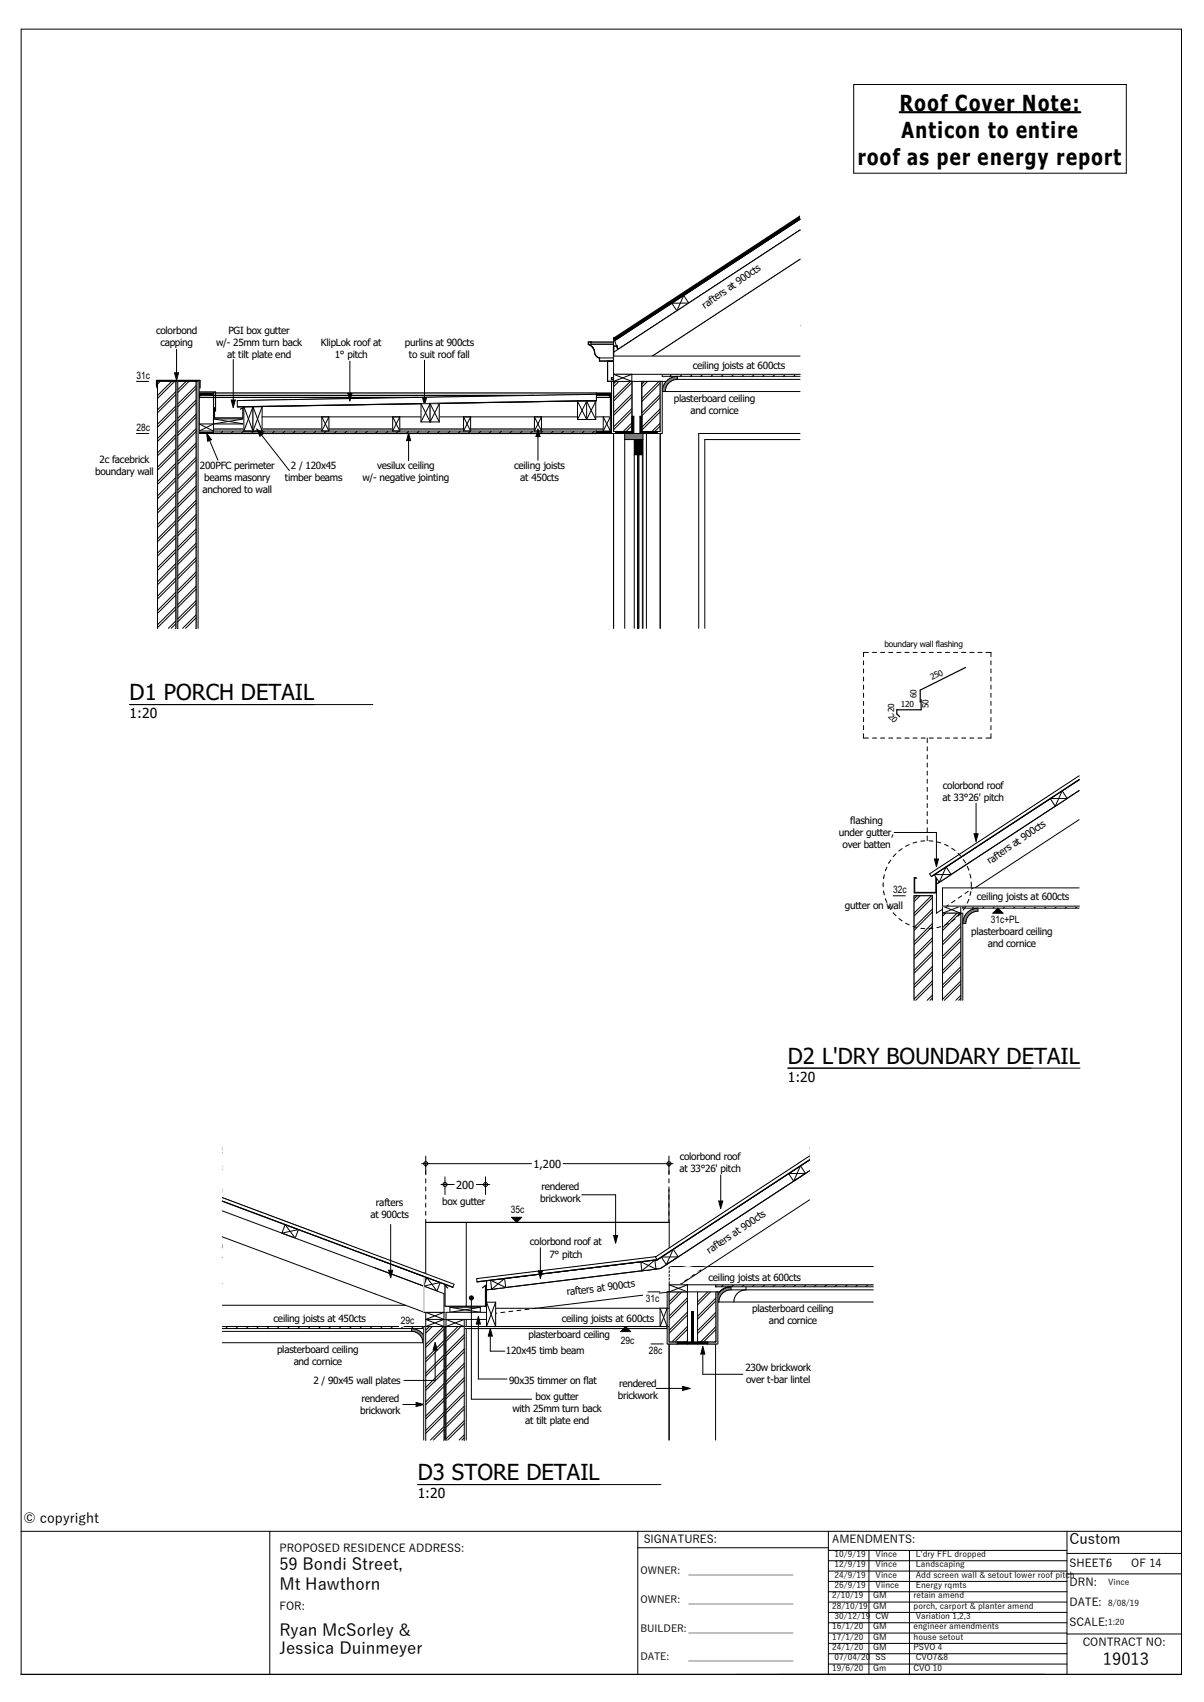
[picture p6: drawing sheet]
<svg xmlns="http://www.w3.org/2000/svg" width="297mm" height="420mm" viewBox="0 0 297 420" stroke-linecap="round" stroke-linejoin="round" font-family="sans-serif">
<g fill="none" stroke="#000" stroke-width=".25">
<path d="M5.2 7.2h286.2v406h-286.2zM5.2 377.9h286.2M66.5 377.9v35.3M157.3 377.9v35.3M204.3 377.9v35.3M263.2 377.9v35.3M157.3 381.9h47M204.3 397.9h58.9M204.3 395.3h58.9M204.3 392.8h58.9M204.3 390.2h58.9M204.3 387.7h58.9"/>
<path d="M204.3 385.1h58.9M204.3 382.6h58.9M214.3 382.6v30.6M224.3 382.6v30.6M263.2 383.3h28.2M263.2 388.4h28.2M204.3 408.1h58.9M204.3 405.5h58.9M204.3 403h58.9M204.3 400.4h58.9M204.3 410.6h58.9M263.2 403.2h28.2"/>
</g>
<!-- layer: D1  WALLS-(external) -->
<g fill="#000">
<path d="M225.5 225.4h4.5v21.4h-4.5z" fill-rule="evenodd"/>
<path d="M232.5 225.4h4.5v21.4h-4.5z" fill-rule="evenodd"/>
</g>
<path d="M225.5 225.4v21.4M232.5 225.4v21.4M230 246.8v-21.4h7v21.4" fill="none" stroke="#000" stroke-width=".25"/>
<!-- layer: K1  TEXT-(notes) -->
<g fill="#fff">
<path d="M228.4 224.1h7.7v1.8h-7.7z" fill-rule="evenodd"/>
<path d="M237 225.4h.5v21.4h-.5z" fill-rule="evenodd"/>
</g>
<path d="M237 246.8v-21.4h.5v21.4" fill="none" stroke="#000" stroke-width=".25"/>
<!-- layer: J1  ROOF-(cover) -->
<g fill="none" stroke="#fff" stroke-width=".25">
<path d="M266.2 199.9l-10.1 1.8M266.2 199l-8.2 1.4M266.2 198.1l-6.2 1.1M266.2 197.2l-4.3 .7M266.2 196.3l-2.4 .4M266.2 195.3l-.5 .1M240.6 219l-9.6 1.7M242.5 217.8l-11.5 2M244.4 216.5l-13.4 2.4M246.3 215.3l-14.9 2.6M248.2 214l-14.9 2.7M250.1 212.8l-14.9 2.6"/>
<path d="M252 211.5l-14.9 2.7M254 210.3l-15 2.6M255.9 209l-15 2.7M257.8 207.8l-15 2.6M259.7 206.5l-15 2.7M261.6 205.3l-15 2.6M263.5 204l-15 2.7M265.4 202.8l-15 2.6M266.2 201.7l-13.9 2.5M266.2 200.8l-12 2.1M231.1 225.3h-.1M233 224l-2 .4"/>
<path d="M234.9 222.8l-3.9 .7M236.8 221.5l-5.8 1.1M238.7 220.3l-7.7 1.4"/>
</g>
<path d="M231 214.5l35.2-23.1v1l-35.2 23.1z" fill-rule="evenodd" fill="#000"/>
<!-- layer: D1  WALLS-(external) -->
<path d="M225.5 221.1h4.5v4.3h-4.5z" fill-rule="evenodd" fill="#000"/>
<path d="M225.5 216.6h.5v.2h-.4v3.4h5.2v-3.6h.2v3.8h-5.5z" fill-rule="evenodd" fill="#7f7f7f"/>
<path d="M237.8 223.6l-.3 .3M240.4 223.6l-.5 .5M242.9 223.6l-.5 .5M245.5 223.6l-.5 .5M248 223.6l-.5 .5M250.5 223.6l-.5 .5M253.1 223.6l-.5 .5M255.6 223.6l-.5 .5M258.2 223.6l-.5 .5M260.7 223.6l-.5 .5M263.3 223.6l-.5 .5M265.8 223.6l-.5 .5" fill="none" stroke="#000" stroke-width=".25"/>
<path d="M238.4 225.4a3.8 3.8 0 0 1 2.8-1.3v.8a3 3 0 0 0-3 3h-.7a3.8 3.8 0 0 1 .9-2.5z" fill-rule="evenodd" fill="#7f7f7f"/>
<!-- layer: J1  ROOF-(cover) -->
<path d="M266.2 195.1l-35.2 23.1M266.2 192.4l-35.2 23.1M266.2 202.3l-35.2 23.1v-10.9" fill="none" stroke="#000" stroke-width=".25"/>
<!-- layer: D1  WALLS-(external) -->
<path d="M225.5 225.4v-4.3h4.5v4.3" fill="none" stroke="#000" stroke-width=".25"/>
<path d="M225.5 216.6h.5v.2h-.4v3.4h5.2v-3.6h.2v3.8h-5.5z" fill="none" stroke="#000" stroke-width=".25"/>
<path d="M238.4 225.4a3.8 3.8 0 0 1 2.8-1.3v.8a3 3 0 0 0-3 3h-.7a3.8 3.8 0 0 1 .9-2.5zM266.2 223.6h-28.7v.5h28.7" fill="none" stroke="#000" stroke-width=".25"/>
<!-- layer: K1  TEXT-(notes) -->
<path d="M232.5 223.6h4.5v1.8h-4.5z" fill-rule="evenodd" fill="#fff"/>
<path d="M232.5 223.6v1.8M232.5 225.4h4.5M232.5 223.6h4.5M232.5 223.6l4.5 1.8M237 223.6v1.8M237 223.6l-4.5 1.8" fill="none" stroke="#000" stroke-width=".25"/>
<path d="M230.5 215.8l2.9-1.9 1.2 1.9-2.9 1.9z" fill-rule="evenodd" fill="#fff"/>
<path d="M230.5 215.8l1.2 1.9M233.4 213.9l1.2 1.9M233.4 213.9l-2.9 1.9M233.4 213.9l-1.7 3.8M234.6 215.8l-2.9 1.9M234.6 215.8h-4.1" fill="none" stroke="#000" stroke-width=".25"/>
<path d="M259.1 197.1l2.9-2 1.2 1.9-2.9 1.9z" fill-rule="evenodd" fill="#fff"/>
<path d="M259.1 197.1l1.2 1.8M262 195.1l1.2 1.9M262 195.1l-2.9 2M262 195.1l-1.7 3.8M263.2 197l-2.9 1.9M263.2 197l-4.1 .1M220.3 221.1h3" fill="none" stroke="#000" stroke-width=".25"/>
<path d="M232.5 219.1h33.7v4.5h-33.7z" fill-rule="evenodd" fill="#fff"/>
<path d="M266.2 219.1h-33.7v4.5h33.7" fill="none" stroke="#000" stroke-width=".25"/>
<path d="M229.3 215.6l36.9-24.2v1l-36.4 23.9z" fill-rule="evenodd" fill="#fff"/>
<g fill="none" stroke="#000" stroke-width=".25">
<path d="M213 163.1v1M213 165.1v1M213 167.1v1M213 169.1v1M213 171.1v1M213 173.1v1M213 175.1v1M213 177.1v1M213 179.1v1M214.2 161h-1.2v1.1M215.2 161h1M217.2 161h1"/>
<path d="M219.2 161h1M221.2 161h1M223.2 161h1M225.2 161h1M227.2 161h1M229.2 161h1M231.2 161h1M233.2 161h1M235.2 161h1M237.2 161h1M239.2 161h1M241.2 161h1"/>
<path d="M243.2 161h1.2v1.1M244.4 163.1v1M244.4 165.1v1M244.4 167.1v1M244.4 169.1v1M244.4 171.1v1M244.4 173.1v1M244.4 175.1v1M244.4 177.1v1M244.4 179.1v1M213 181.1v1h1.2M215.2 182.1h1"/>
<path d="M217.2 182.1h1M219.2 182.1h1M221.2 182.1h1M223.2 182.1h1M225.2 182.1h1M227.2 182.1h1M228.7 182.1v1.2M228.7 184.3v1M228.7 186.3v1M228.7 188.3v1M228.7 190.3v1M228.7 192.3v1"/>
<path d="M228.7 194.3v1M228.7 196.3v1M228.7 198.3v1M229.2 182.1h1M231.2 182.1h1M233.2 182.1h1M235.2 182.1h1M237.2 182.1h1M239.2 182.1h1M240.8 198.2v7.6M241.2 182.1h1M244.4 181.1v1h-1.2"/>
<path d="M266.2 191.4l-36.9 24.2 .5 .7 36.4-23.9M220.6 205.4h10.4v6.6M228.7 200.3v1M228.7 202.3v1M228.7 204.3v1M228.7 206.3v1.1M230.5 212h1l-.5 1.8zM238.9 219.9l-.9 .6M240.1 219.1l-.5 .3M240.3 205.8h1l-.5 1.8zM234 223.3l-.5 .3M235.6 222.2l-.9 .6"/>
<path d="M237.2 221.1l-.8 .5"/>
</g>
<path d="M227.2 172.7v2.5h-6v1l.7 .7M238.2 164.7l-11.2 5.6v3M266.2 192.4l-36.4 23.9" fill="none" stroke="#000" stroke-width=".3"/>
<path d="M230.5 212h1l-.5 1.8zM240.3 205.8h1l-.5 1.8z" fill="#000"/>
<path d="M225.5 221.1h4.5v25.7h-4.5z" fill-rule="evenodd" fill="#fff"/>
<g fill="none" stroke="#000" stroke-width=".25">
<path d="M226.2 221.1l-.7 .7M226.9 221.1l-1.4 1.4M229.8 221.1l-4.3 4.2M230 239.2l-4.5 4.5M230 235.7l-4.5 4.5M230 232.1l-4.5 4.5M230 228.6l-4.5 4.5M230 225.1l-4.5 4.5M230 221.5l-4.5 4.5M230 238.5l-4.5 4.5M230 235l-4.5 4.5M230 231.4l-4.5 4.5"/>
<path d="M230 227.9l-4.5 4.5M230 224.4l-4.5 4.5M225.5 246.8v-25.7h4.5v25.7M230 246.3l-.6 .5M230 242.7l-4.1 4.1M230 245.6l-1.3 1.2M230 242l-4.5 4.5"/>
</g>
<path d="M232.5 225.4h4.5v21.4h-4.5z" fill-rule="evenodd" fill="#fff"/>
<g fill="none" stroke="#000" stroke-width=".25">
<path d="M217.9 217.8v1M218 219.8l.2 1M218.2 215.9l-.2 .9M218.8 214l-.4 .9M219.8 212.2l-.6 .9M221 210.7l-.7 .7M222.6 209.4l-.9 .6M224.3 208.4l-.9 .5M226.2 207.8l-1 .2M228.1 207.5l-1 .1M229.1 207.5l1 .1M231.1 207.7l1 .3"/>
<path d="M233 208.4l.9 .4M234.8 209.3l.8 .6M236.3 210.6l.7 .7M237.6 212.1l.6 .8M238.2 212.9h.1M238.6 213.8l.4 .9M239.3 215.7l.2 1M239.6 217.7v1.3M218.4 221.8l.4 .9M219.2 223.6l.6 .8M220.3 225.3l.7 .7M221.7 226.7l.9 .6"/>
<path d="M223.4 227.8l.9 .4M225.2 228.6l1 .3M227.1 229.1l1 .1M230.1 229.1l-1 .1M232.1 228.7l-1 .2M232.5 225.4h.1M233.2 225.4l-.7 .7M233.9 227.9l-.9 .4M235.6 226.8l-.8 .6M236.1 225.4l-3.6 3.5M236.8 225.4l-4.3 4.2M237 239.3l-4.5 4.5"/>
<path d="M237 235.7l-4.5 4.5M237 232.2l-4.5 4.5M237 228.7l-4.5 4.5M237 238.6l-4.5 4.5M237 235l-4.5 4.5M237 231.5l-4.5 4.5M237 228l-4.5 4.5M237 225.4l-.7 .7M238.2 223.8l-.6 .8M239 221.9l-.4 1M239.5 220l-.2 1M246.2 224.1l1.2 1.3h-2.5z"/>
<path d="M232.5 246.8v-21.4h4.5v21.4M237 246.3l-.5 .5M237 242.8l-4 4M237 245.6l-1.2 1.2M237 242.1l-4.5 4.5"/>
</g>
<path d="M246.2 224.1l1.2 1.3h-2.5z" fill="#000"/>
<!-- layer: J1  ROOF-(cover) -->
<path d="M54.8 283.3h144.9M54.8 294.1h131.4" fill="none" stroke="#000" stroke-width=".25"/>
<path d="M167 317.5h9.5M167.7 317h8.8" fill="none" stroke="#000" stroke-width=".25"/>
<g fill="none" stroke="#000" stroke-width=".25">
<path d="M54.8 283.8h142.4v.2h-.7M54.8 284.4h141.7M54.8 287.8h141M54.8 288.5h139.9M54.8 293.5h132.3M196.5 283.8v.6M196.5 284.4l.3 .2M196.5 284h.7v-.2h-.7v.6l.3 .1M196.8 284.6l.9 .7 .4 1M196.8 284.5l.9 .8 .3 .7M197 284h.1M197.2 284.8h2.5"/>
<path d="M198 286.2v.2"/>
</g>
<!-- layer: K1  TEXT-(notes) -->
<g fill="#fff">
<path d="M54.8 275.5h144.9v23.1h15.7v56.8h-160.6z" fill-rule="evenodd"/>
<path d="M161.8 310.2h1.9v2.2l-.5 .3h-1.4z" fill-rule="evenodd"/>
<path d="M168 316.5h9.4v2.8h-9.4z" fill-rule="evenodd"/>
</g>
<!-- layer: D1  WALLS-(external) -->
<path d="M165.1 308v-6.4h-50.1v25.7M109.5 327.3v28.1M110 327.3v28.1M105 355.4v-28.1h9.5v28.1" fill="none" stroke="#000" stroke-width=".25"/>
<g fill="none" stroke="#000" stroke-width=".25">
<path d="M178.4 317l-.5 .5M181 317l-.5 .5M183.5 317l-.5 .5M186.1 317l-.5 .5M188.6 317l-.5 .5M191.2 317l-.5 .5M193.7 317l-.5 .5M196.3 317l-.5 .5M198.8 317l-.5 .5M201.4 317l-.5 .5M203.9 317l-.5 .5M206.4 317l-.5 .5"/>
<path d="M209 317l-.5 .5M211.5 317l-.5 .5M214.1 317l-.5 .5M114.5 327.3h50.6v.5h-50.6zM114.7 327.3l-.2 .2M117.2 327.3l-.5 .5M119.8 327.3l-.5 .5M122.3 327.3l-.5 .5M124.9 327.3l-.5 .5M127.4 327.3l-.5 .5M130 327.3l-.5 .5M132.5 327.3l-.5 .5"/>
<path d="M135 327.3l-.5 .5M137.6 327.3l-.5 .5M140.1 327.3l-.5 .5M142.7 327.3l-.5 .5M145.2 327.3l-.5 .5M147.8 327.3l-.5 .5M150.3 327.3l-.5 .5M152.9 327.3l-.5 .5M155.4 327.3l-.5 .5M158 327.3l-.5 .5M160.5 327.3l-.5 .5M163.1 327.3l-.5 .5"/>
</g>
<!-- layer: D1  WALLS-(external) -->
<g fill="#000">
<path d="M165.1 318.8h4.5v12.8h-4.5z" fill-rule="evenodd"/>
<path d="M105 327.3h4.5v28.1h-4.5z" fill-rule="evenodd"/>
<path d="M110 327.3h4.5v28.1h-4.5z" fill-rule="evenodd"/>
<path d="M172.1 318.8h4.5v12.8h-4.5z" fill-rule="evenodd"/>
</g>
<!-- layer: J1  ROOF-(cover) -->
<path d="M124.7 317.7l-4.7 .8M141.7 315.6l-21.7 3.9M158.8 313.5l-38.8 6.9M163.2 313.7l-43.2 7.6M163.5 314.5l-43.5 7.7M163.8 315.4l-43.8 7.7M164.1 316.3l-44.1 7.7M164.4 317.1l-33.2 5.9M164.7 318l-16.4 2.9" fill="none" stroke="#fff" stroke-width=".25"/>
<path d="M120 315.2l41.8-5.1 .3 .8-42.1 5.1z" fill-rule="evenodd" fill="#000"/>
<path d="M120 315.2v9.1l45-5.5M162.1 310.9l-42.1 5.1M162.9 313l-42.9 5.3" fill="none" stroke="#000" stroke-width=".25"/>
<path d="M177.5 318.9a3.8 3.8 0 0 1 2.8-1.4v.8a3 3 0 0 0-3 3h-.7a3.8 3.8 0 0 1 .9-2.4z" fill-rule="evenodd" fill="#7f7f7f"/>
<!-- layer: J1  ROOF-(cover) -->
<g fill="none" stroke="#fff" stroke-width=".25">
<path d="M86.7 310.7l-1.1 .2M88.4 311.3l-2.8 .5M90 312l-4.4 .7M91.7 312.6l-6.1 1.1M93.4 313.2l-7.8 1.4M95 313.8l-9.4 1.7M96.7 314.4l-11.1 2M98.3 315.1l-11.6 2M100 315.7l-11.6 2M101.7 316.3l-11.7 2.1M103.3 316.9l-11.6 2.1M104.5 319.5l-7.8 1.3"/>
<path d="M104.5 318.5l-9.5 1.7M104.5 317.6l-11.2 2M104.5 323.1l-1.2 .2M104.5 322.2l-2.9 .5M104.5 321.3l-4.5 .8M104.5 320.4l-6.2 1.1"/>
</g>
<path d="M85.6 307l18.9 7.1v.9l-18.9-7.1z" fill-rule="evenodd" fill="#000"/>
<g fill="none" stroke="#000" stroke-width=".25">
<path d="M56.1 327.3l-.5 .5M58.7 327.3l-.5 .5M61.2 327.3l-.5 .5M63.8 327.3l-.5 .5M66.3 327.3l-.5 .5M68.9 327.3l-.5 .5M71.4 327.3l-.5 .5M74 327.3l-.5 .5M76.5 327.3l-.5 .5M79 327.3l-.5 .5M81.6 327.3l-.5 .5M84.1 327.3l-.5 .5"/>
<path d="M86.7 327.3l-.5 .5M89.2 327.3l-.5 .5M91.8 327.3l-.5 .5M94.3 327.3l-.5 .5M96.9 327.3l-.5 .5M99.4 327.3l-.5 .5M102 327.3l-.5 .5M104.5 327.3l-.5 .5"/>
</g>
<path d="M101.5 327.8a3.5 3.5 0 0 1 3.5 3.5h-.7a2.8 2.8 0 0 0-2.8-2.8z" fill-rule="evenodd" fill="#7f7f7f"/>
<!-- layer: D1  WALLS-(external) -->
<path d="M165 293.5v8.1M115 301.6h-10v25.7M165 318.8v8.5M169.6 318.8v12.8M172.1 318.8v12.8M176.6 318.8v12.8h-11.5M177.5 318.8h-12.4v36.6M165 327.8v27.6M176.5 331.6v23.8" fill="none" stroke="#000" stroke-width=".25"/>
<path d="M165.4 318.6v.2l-.2-.1" fill="none" stroke="#000" stroke-width=".25"/>
<g fill="none" stroke="#000" stroke-width=".25">
<path d="M176.6 317v.5M177.9 318.4a3.8 3.8 0 0 0-1.3 2.9h38.8M179 317.8l-1.5 1M179.6 317.6l.7-.1v.8M179.7 317.6l-1.3 .4M180.3 318.3h35.1M180.3 318.3a3 3 0 0 0-3 3M184 317.5v.8a3 3 0 0 0-3 3M215.4 317h-38.9v.5h38.9M54.8 327.3h50.2v.5h-50.2M54.8 328.5h46.7M101.5 328.5v-.7a3.5 3.5 0 0 1 3.5 3.5h-50.2"/>
<path d="M101.5 328.5a2.8 2.8 0 0 1 2.8 2.8"/>
</g>
<!-- layer: J1  ROOF-(cover) -->
<path d="M54.8 295.6l30.8 11.4M54.8 316.7h30.8l19.4 7.3M54.8 310.3h30.8l18.9 7.1M54.8 307.9h30.8l18.9 7.1M105 314.3l-.5-.2v9.7M54.8 322.1h45.2" fill="none" stroke="#000" stroke-width=".25"/>
<g fill="none" stroke="#fff" stroke-width=".25">
<path d="M57.9 310.3l-3.1 .5M63.1 310.3l-8.3 1.5M68.3 310.3l-13.5 2.4M73.5 310.3l-18.7 3.3M78.7 310.3l-23.9 4.2M83.9 310.3l-29.1 5.1M85.6 316.4l-1.8 .3M85.6 315.5l-7 1.2M85.6 314.6l-12.2 2.1M85.6 313.7l-17.3 3M85.6 312.7l-22.5 4M85.6 311.8l-27.7 4.9"/>
<path d="M85.6 310.9l-30.8 5.4"/>
</g>
<path d="M54.8 307h30.8v.9h-30.8z" fill-rule="evenodd" fill="#000"/>
<!-- layer: K1  TEXT-(notes) -->
<path d="M121 315.9l3.5-.4 .3 2.2-3.5 .4z" fill-rule="evenodd" fill="#fff"/>
<path d="M121 315.9l.3 2.2M121 315.9l3.8 1.8M124.5 315.5l.3 2.2M124.5 315.5l-3.5 .4M124.5 315.5l-3.2 2.6M124.8 317.7l-3.5 .4" fill="none" stroke="#000" stroke-width=".25"/>
<path d="M158.1 311.4l3.4-.5 .3 2.3-3.5 .4z" fill-rule="evenodd" fill="#fff"/>
<path d="M158.1 311.4l.2 2.2M158.1 311.4l3.7 1.8M161.5 310.9l.3 2.3M161.5 310.9l-3.4 .5M161.5 310.9l-3.2 2.7M161.8 313.2l-3.5 .4" fill="none" stroke="#000" stroke-width=".25"/>
<path d="M163.1 310.2l3-1.9 1.2 1.9-2.9 1.9z" fill-rule="evenodd" fill="#fff"/>
<path d="M163.1 310.2l1.3 1.9M166.1 308.3l1.2 1.9M166.1 308.3l-3 1.9M166.1 308.3l-1.7 3.8M167.3 310.2l-2.9 1.9M167.3 310.2h-4.2" fill="none" stroke="#000" stroke-width=".25"/>
<path d="M194.5 289.6l3-1.9 1.2 1.9-2.9 1.9z" fill-rule="evenodd" fill="#fff"/>
<path d="M194.5 289.6l1.3 1.9M197.5 287.7l1.2 1.9M197.5 287.7l-3 1.9M197.5 287.7l-1.7 3.8M198.7 289.6l-2.9 1.9M198.7 289.6h-4.2" fill="none" stroke="#000" stroke-width=".25"/>
<path d="M105.3 315.3l3.3 1.2-.8 2.1-3.3-1.2z" fill-rule="evenodd" fill="#fff"/>
<path d="M104.5 317.4l3.3 1.2M105.3 315.3l-.8 2.1M105.3 315.3l3.3 1.2M105.3 315.3l2.5 3.3M108.6 316.5l-.8 2.1M108.6 316.5l-4.1 .9" fill="none" stroke="#000" stroke-width=".25"/>
<path d="M70.3 302.2l3.3 1.2-.8 2.1-3.3-1.2z" fill-rule="evenodd" fill="#fff"/>
<path d="M69.5 304.3l3.3 1.2M70.3 302.2l-.8 2.1M70.3 302.2l3.3 1.2M70.3 302.2l2.5 3.3M73.6 303.4l-.8 2.1M73.6 303.4l-4.1 .9M126.2 300.4h2.5l-1.3 1.2z" fill="none" stroke="#000" stroke-width=".25"/>
<path d="M126.2 300.4h2.5l-1.3 1.2z" fill="#000"/>
<g fill="#fff">
<path d="M125.4 296.9h4v3h-4z" fill-rule="evenodd"/>
<path d="M159.5 331.6h3.9v3h-3.9z" fill-rule="evenodd"/>
</g>
<path d="M160.6 331.6h3" fill="none" stroke="#000" stroke-width=".25"/>
<path d="M98.3 324.3h3.9v2.9h-3.9z" fill-rule="evenodd" fill="#fff"/>
<path d="M99.6 327.3h3" fill="none" stroke="#000" stroke-width=".25"/>
<path d="M158.7 318.8h4v3h-4z" fill-rule="evenodd" fill="#fff"/>
<path d="M159.8 318.8h3" fill="none" stroke="#000" stroke-width=".25"/>
<path d="M110 325.6h4.5v1.7h-4.5z" fill-rule="evenodd" fill="#fff"/>
<path d="M110 325.6v1.7M110 327.3h4.5M110 325.6h4.5M110 325.6l4.5 1.7M114.5 325.6v1.7M114.5 325.6l-4.5 1.7" fill="none" stroke="#000" stroke-width=".25"/>
<path d="M111 322.6h7.5v1.2h-7.5z" fill-rule="evenodd" fill="#fff"/>
<path d="M111 322.6v1.2M111 323.8h7.5M111 322.6h7.5M111 322.6l7.5 1.2M118.5 322.6v1.2M118.5 322.6l-7.5 1.2" fill="none" stroke="#000" stroke-width=".25"/>
<path d="M105 325.6h4.5v1.7h-4.5z" fill-rule="evenodd" fill="#fff"/>
<path d="M105 325.6v1.7M105 327.3h4.5M105 325.6h4.5M105 325.6l4.5 1.7M109.5 325.6v1.7M109.5 325.6l-4.5 1.7" fill="none" stroke="#000" stroke-width=".25"/>
<path d="M105 323.8h4.5v1.8h-4.5z" fill-rule="evenodd" fill="#fff"/>
<path d="M105 323.8v1.8M105 325.6h4.5M105 323.8h4.5M105 323.8l4.5 1.8M109.5 323.8v1.8M109.5 323.8l-4.5 1.8" fill="none" stroke="#000" stroke-width=".25"/>
<path d="M114.5 327.3h50.1v.5h-50.1z" fill-rule="evenodd" fill="#fff"/>
<path d="M114.5 327.3h50.1v.5h-50.1z" fill="none" stroke="#000" stroke-width=".25"/>
<path d="M164.6 318.8h.5v12.3h2v.5h-2.5z" fill-rule="evenodd" fill="#fff"/>
<path d="M164.6 318.8h.5v12.3h2v.5h-2.5z" fill="none" stroke="#000" stroke-width=".25"/>
<path d="M176.6 318.8h.5v12.8h-2.5v-.5h2z" fill-rule="evenodd" fill="#fff"/>
<path d="M176.6 318.8h.5v12.8h-2.5v-.5h2z" fill="none" stroke="#000" stroke-width=".25"/>
<path d="M117.6 315.5l44.4-5.4 .1 .8-44.4 5.4z" fill-rule="evenodd" fill="#fff"/>
<path d="M117.6 315.5l44.4-5.4 .1 .8-44.4 5.4z" fill="none" stroke="#000" stroke-width=".25"/>
<path d="M165.1 312.5h50.3v4.5h-50.3z" fill-rule="evenodd" fill="#fff"/>
<path d="M215.4 312.5h-50.3v4.5h50.3" fill="none" stroke="#000" stroke-width=".25"/>
<g fill="#fff">
<path d="M162.8 313l.4-.2 2.3 5.5-.4 .2z" fill-rule="evenodd"/>
<path d="M121.8 322.8h46.7v4.5h-46.7z" fill-rule="evenodd"/>
</g>
<path d="M121.8 322.8h46.7v4.5h-46.7z" fill="none" stroke="#000" stroke-width=".25"/>
<path d="M110 323.8h10v1.8h-10z" fill-rule="evenodd" fill="#fff"/>
<path d="M110 323.8h10v1.8h-10z" fill="none" stroke="#000" stroke-width=".25"/>
<path d="M104.5 317.4l5 1.8v4.6h-5z" fill-rule="evenodd" fill="#fff"/>
<path d="M104.5 317.4l5 1.8v4.6h-5z" fill="none" stroke="#000" stroke-width=".25"/>
<path d="M54.8 305.5h24.3l13.4 5v10h-37.7z" fill-rule="evenodd" fill="#fff"/>
<path d="M119 317.8l.8-.6v5.1h-10v-5.1l.6 .6M162.1 310.9l-44.4 5.4" fill="none" stroke="#000" stroke-width=".3"/>
<path d="M104.5 315v8.8M162.2 309.8l-.1 .1 .4 .6" fill="none" stroke="#fff" stroke-width=".25"/>
<g fill="none" stroke="#000" stroke-width=".25">
<path d="M54.8 298.8l37.7 14.1M104 287.2h27.1M105 285.3v4.6M105 290.9v1M105 292.9v1M105 294.9v1M105 296.9v1M105 298.9v1M108.8 292.3h3.2M109.8 290.4v4.4M117.5 292.3h3.3M119.8 290.4v4.4"/>
<path d="M138.9 287.2h27.1M143.5 294.8h8.4v10.1M165 285.3v4.6M165 290.9v1M165 292.9v1M165 294.9v1M165 296.9v1M165 298.9v1M177.3 296.4h1l-.5 1.8zM177.8 289.9v6.5M54.8 305.2l37.7 14.1M105 300.9v.7h60v-.7"/>
<path d="M132.8 313.6h1l-.5 1.9zM133.3 307.9v5.7M151.4 304.9h1l-.5 1.9zM168 316.7l-.4 .3M169.6 315.6l-.8 .6M171.3 314.5l-.8 .6M172.9 313.4l-.8 .5M174.1 312.5l-.4 .3M120.9 329.7v3.7h3.6M120.9 327.8l.5 1.9h-1zM122.5 324l-.7 .1M124.5 323.8l-1 .1"/>
<path d="M126.5 323.5l-1 .2M128.5 323.3l-1 .1M130.5 323.1l-1 .1M132.3 322.8l-.8 .1M173.4 334.1v5h9.8M173.4 332.3l.5 1.8h-1zM99.3 346.6h3.4M102.7 346.1l1.8 .5-1.8 .5zM161.9 342.6h6.5M168.4 342.1l1.9 .5-1.9 .5z"/>
<circle cx="105" cy="287.2" r=".5"/>
<circle cx="109.8" cy="292.3" r=".5"/>
<circle cx="119.8" cy="292.3" r=".5"/>
<circle cx="165" cy="287.2" r=".5"/>
</g>
<path d="M177.3 296.4h1l-.5 1.8zM132.8 313.6h1l-.5 1.9zM151.4 304.9h1l-.5 1.9zM120.9 327.8l.5 1.9h-1zM173.4 332.3l.5 1.8h-1zM102.7 346.1l1.8 .5-1.8 .5zM168.4 342.1l1.9 .5-1.9 .5z" fill="#000"/>
<!-- layer: J1  ROOF-(cover) -->
<g fill="none" stroke="#fff" stroke-width=".25">
<path d="M195.5 298.8l-15 2.7M197.4 297.6l-15 2.6M199.3 296.3l-15 2.7M199.7 295.4l-13.5 2.3M199.7 294.4l-11.5 2.1M199.7 293.5l-9.6 1.7M199.7 292.6l-7.7 1.4M199.7 291.7l-5.8 1M199.7 290.8l-3.9 .7M199.7 289.9l-2 .3M199.7 289h-.1M166.9 317.6l-2.2 .4"/>
<path d="M168.8 316.3l-4.4 .8M170.7 315.1l-6.6 1.2M172.6 313.8l-8.8 1.6M174.5 312.6l-11 1.9M176.4 311.3l-13.2 2.4M178.3 310.1l-14.9 2.6M180.2 308.8l-14.9 2.7M182.2 307.6l-15 2.6M184.1 306.3l-15 2.7M186 305.1l-15 2.6M187.9 303.8l-15 2.7M189.8 302.6l-15 2.6"/>
<path d="M191.7 301.3l-15 2.7M193.6 300.1l-15 2.6"/>
</g>
<path d="M161.8 310.1l37.9-24.8v.9l-37.6 24.7z" fill-rule="evenodd" fill="#000"/>
<path d="M199.7 296.1l-34.7 22.7M199.7 288.9l-36.8 24.1M199.7 286.2l-37.6 24.7" fill="none" stroke="#000" stroke-width=".25"/>
<!-- layer: K1  TEXT-(notes) -->
<path d="M104.5 327.3h.5v28.1h-.5z" fill-rule="evenodd" fill="#fff"/>
<path d="M104.5 355.4v-28.1h.5v28.1" fill="none" stroke="#000" stroke-width=".25"/>
<path d="M105 327.3h4.5v28.1h-4.5z" fill-rule="evenodd" fill="#fff"/>
<g fill="none" stroke="#000" stroke-width=".25">
<path d="M105.9 327.3l-.9 .9M106.6 327.3l-1.6 1.6M109.5 327.3l-4.5 4.5M109.5 338.6l-4.5 4.5M109.5 335.1l-4.5 4.5M109.5 331.5l-4.5 4.5M109.5 328l-4.5 4.5M109.5 337.9l-4.5 4.5M109.5 334.3l-4.5 4.5M109.5 330.8l-4.5 4.5M105 355.4v-28.1h4.5v28.1M109.5 352.7l-2.6 2.7"/>
<path d="M109.5 349.2l-4.5 4.5M109.5 345.7l-4.5 4.5M109.5 342.1l-4.5 4.5M109.5 352l-3.3 3.4M109.5 348.5l-4.5 4.5M109.5 345l-4.5 4.5M109.5 341.4l-4.5 4.5"/>
</g>
<path d="M114.5 327.8h.5v27.6h-.5z" fill-rule="evenodd" fill="#fff"/>
<path d="M114.5 355.4v-27.6h.5v27.6" fill="none" stroke="#000" stroke-width=".25"/>
<path d="M110 327.3h4.5v28.1h-4.5z" fill-rule="evenodd" fill="#fff"/>
<g fill="none" stroke="#000" stroke-width=".25">
<path d="M110.2 327.3l-.2 .2M113 327.3l-3 3M113.7 327.3l-3.7 3.7M114.5 337.1l-4.5 4.5M114.5 333.6l-4.5 4.5M114.5 330.1l-4.5 4.5M114.5 340l-4.5 4.5M114.5 336.4l-4.5 4.5M114.5 332.9l-4.5 4.5M114.5 329.3l-4.5 4.5M110 355.4v-28.1h4.5v28.1M114.5 354.8l-.5 .6"/>
<path d="M114.5 351.3l-4.1 4.1M114.5 347.7l-4.5 4.5M114.5 344.2l-4.5 4.5M114.5 340.7l-4.5 4.5M114.5 354.1l-1.2 1.3M114.5 350.6l-4.5 4.5M114.5 347l-4.5 4.5M114.5 343.5l-4.5 4.5"/>
</g>
<path d="M165.1 318.8h4.5v12.3h-4.5z" fill-rule="evenodd" fill="#fff"/>
<path d="M165.1 318.8h4.5v12.3h-4.5zM167.5 318.8l-2.4 2.4M168.2 318.8l-3.1 3.1M169.6 328l-3.1 3.1M169.6 324.5l-4.5 4.5M169.6 321l-4.5 4.5M169.6 330.9l-.3 .2M169.6 327.3l-3.8 3.8M169.6 323.8l-4.5 4.5M169.6 320.3l-4.5 4.5" fill="none" stroke="#000" stroke-width=".25"/>
<path d="M172.1 318.8h4.5v12.3h-4.5z" fill-rule="evenodd" fill="#fff"/>
<path d="M172.1 318.8h4.5v12.3h-4.5zM174.6 318.8l-2.5 2.5M175.3 318.8l-3.2 3.2M176.6 328.1l-3.1 3M176.6 324.6l-4.5 4.5M176.6 321l-4.5 4.5M176.6 330.9l-.2 .2M176.6 327.4l-3.8 3.7M176.6 323.9l-4.5 4.5M176.6 320.3l-4.5 4.5" fill="none" stroke="#000" stroke-width=".25"/>
<path d="M161.7 310.2l38-24.9v.9l-37.6 24.7z" fill-rule="evenodd" fill="#fff"/>
<path d="M199.7 285.3l-38 24.9 .4 .7 37.6-24.7" fill="none" stroke="#000" stroke-width=".25"/>
<path d="M54.8 295.6l57.2 21.3-.3 .8-56.9-21.3z" fill-rule="evenodd" fill="#fff"/>
<path d="M54.8 295.6l57.2 21.3-.3 .8-56.9-21.3M170.6 323.6h.5v7.5h3.5v.5h-7.5v-.5h3.5z" fill="none" stroke="#000" stroke-width=".25"/>
<path d="M170.6 323.6h.5v7.5h3.5v.5h-7.5v-.5h3.5z" fill-rule="evenodd" fill="#000"/>
<path d="M120 321.3h2.3v6h-2.3z" fill-rule="evenodd" fill="#fff"/>
<path d="M120 321.3v6M120 327.3h2.3M120 321.3h2.3M120 321.3l2.3 6M122.3 321.3v6M122.3 321.3l-2.3 6" fill="none" stroke="#000" stroke-width=".25"/>
<path d="M162.8 322.8h1.8v4.5h-1.8z" fill-rule="evenodd" fill="#fff"/>
<path d="M162.8 327.3h1.8M162.8 322.8h1.8M162.8 322.8v4.5M162.8 322.8l1.8 4.5M164.6 322.8v4.5M164.6 322.8l-1.8 4.5" fill="none" stroke="#000" stroke-width=".25"/>
<path d="M165.1 317h4.5v1.8h-4.5z" fill-rule="evenodd" fill="#fff"/>
<path d="M165.1 317v1.8M165.1 318.8h4.5M165.1 317h4.5M165.1 317l4.5 1.8M169.6 317v1.8M169.6 317l-4.5 1.8M154.3 327.3l1.3 1.3h-2.5z" fill="none" stroke="#000" stroke-width=".25"/>
<path d="M154.3 327.3l1.3 1.3h-2.5z" fill="#000"/>
<path d="M152.6 329.4h3.9v2.9h-3.9z" fill-rule="evenodd" fill="#fff"/>
<path d="M54.8 296.4l56.9 21.3M199.7 286.2l-37.6 24.7" fill="none" stroke="#000" stroke-width=".3"/>
<g fill="none" stroke="#000" stroke-width=".25">
<path d="M95.9 313.5h1l-.5 1.8zM96.4 302.2v11.3M107.3 333.2v7.4h-7.7M107.3 331.3l.5 1.9h-1zM116.3 320.8v24.5h14.8M118 326.7v13.6h7.1M118 324.9l.5 1.8h-1z"/>
<circle cx="116.3" cy="320.3" r=".5"/>
</g>
<g fill="#000">
<path d="M95.9 313.5h1l-.5 1.8zM107.3 331.3l.5 1.9h-1zM118 324.9l.5 1.8h-1z"/>
<circle cx="116.3" cy="320.3" r=".5"/>
</g>
<!-- layer: J1  ROOF-(cover) -->
<path d="M151.4 83.3v2.1M151.4 89.2v4.9M154.4 92.1l-3 2M197.4 80.3l-18.4 12.1" fill="none" stroke="#000" stroke-width=".25"/>
<!-- layer: K1  TEXT-(notes) -->
<path d="M176.6 54.7h20.8v34.4h-20.8z" fill-rule="evenodd" fill="#fff"/>
<!-- layer: D1  WALLS-(external) -->
<g fill="#000">
<path d="M151.4 94.1h4.5v12.9h-4.5z" fill-rule="evenodd"/>
<path d="M158.4 94.1h4.5v12.9h-4.5z" fill-rule="evenodd"/>
</g>
<path d="M157.5 112.2v42.9" fill="none" stroke="#3f3f3f" stroke-width=".3"/>
<path d="M154.1 107h4.5v1.5h-4.5z" fill-rule="evenodd" fill="#7f7f7f"/>
<g fill="#000">
<path d="M38.9 94.1h4.5v61h-4.5z" fill-rule="evenodd"/>
<path d="M43.9 94.1h4.5v61h-4.5z" fill-rule="evenodd"/>
<path d="M156.5 108.5h2v3.7h-2z" fill-rule="evenodd"/>
</g>
<!-- layer: J1  ROOF-(cover) -->
<g fill="none" stroke="#fff" stroke-width=".25">
<path d="M197.4 59.8l-6.3 1.1M197.4 58.9l-4.4 .7M197.4 58l-2.5 .4M197.4 57l-.6 .1M173.6 79.5l-14.9 2.6M175.5 78.3l-14.9 2.6M177.4 77l-14.9 2.6M179.4 75.8l-15 2.6M181.3 74.5l-15 2.6M183.2 73.3l-15 2.6M185.1 72l-15 2.6M187 70.8l-15 2.6"/>
<path d="M188.9 69.5l-15 2.6M190.8 68.3l-15 2.6M192.7 67l-15 2.6M194.6 65.8l-15 2.6M196.5 64.5l-15 2.6M197.4 63.4l-14 2.5M197.4 62.5l-12 2.1M197.4 61.6l-10.1 1.8M197.4 60.7l-8.2 1.4M154.6 92h-.2M156.5 90.8l-2.4 .4M158.4 89.5l-4.6 .8"/>
<path d="M160.3 88.3l-6.8 1.2M162.2 87l-9 1.6M164.1 85.8l-11.2 1.9M166 84.5l-13.4 2.4M167.9 83.3l-14.9 2.6M169.8 82l-14.9 2.6M171.7 80.8l-14.9 2.6"/>
</g>
<path d="M151.4 83.3l46-30.2v1l-45.8 30z" fill-rule="evenodd" fill="#000"/>
<g fill="none" stroke="#000" stroke-width=".25">
<path d="M165.7 92.4l-.5 .5M168.3 92.4l-.5 .5M170.8 92.4l-.5 .5M173.4 92.4l-.5 .5M175.9 92.4l-.5 .5M178.5 92.4l-.5 .5M181 92.4l-.5 .5M183.5 92.4l-.5 .5M186.1 92.4l-.5 .5M188.6 92.4l-.5 .5M191.2 92.4l-.5 .5M193.7 92.4l-.5 .5"/>
<path d="M196.3 92.4l-.5 .5"/>
</g>
<path d="M164.7 93.7a3.8 3.8 0 0 1 2.4-.8v.7a3 3 0 0 0-3 3h-.7a3.8 3.8 0 0 1 1.3-2.9z" fill-rule="evenodd" fill="#7f7f7f"/>
<!-- layer: J1  ROOF-(cover) -->
<path d="M60.2 98.8l86.9-1.5v1.6l-86.9 1.5z" fill-rule="evenodd" fill="#000"/>
<path d="M145.1 84.4h.8v.2h-.3l.2-.2h-.6v.6a2.62 2.62 0 0 1 1.6 2.5l.5 .6 .6 .2v.8h3.4l.1-3.7v3.7h-3.5v-.7a1.7 1.7 0 0 1-1.3-1.8l-.6-1-.9-.6z" fill-rule="evenodd" fill="#7f7f7f"/>
<path d="M151.4 85.4h.9v.5v-.5h-.9v3.8h-1.5v4.9h1.8v-.4h-.9v-.5h.9h-.8v.4h.8v.5h-1.8v-5h1.5z" fill-rule="evenodd" fill="#fff"/>
<g fill="none" stroke="#000" stroke-width=".25">
<path d="M145.2 85h6.2M145.2 85l.2 .1M145.4 85.1a2.27 2.27 0 0 1 1.3 2.1M145.4 85.1a2.31 2.31 0 0 1 1.3 2.1M145.9 84.4v.2M146.7 87.2l.2 .5 .7 .6M146.7 87.2l.1 .3M147 87.7l.6 .5M147.6 88.3l.3 .1M147.6 88.2l.3 .1M147.9 88.3h3.4M147.9 89.1h3.4"/>
<path d="M147.9 88.3v.8h3.5l-.1-3.7h1v.5v-.5h-.9v3.8h-1.5v4.9h1.8v-.4h-.9v-.5h.9h-.8v.4h.8v.5h-1.8v-5M151.2 89.1h.1M151.2 93.2h.1M151.4 84.6h-5.8l.2-.2h-.6v.6M151.4 84.4h-6.3v.6l.3 .1M151.4 87.2h.1"/>
</g>
<!-- layer: D1  WALLS-(external) -->
<g fill="#000">
<path d="M48.9 97h3.7v.6h-2.9l-.4 .1-.1 .4v7.8l.1 .3 .4 .2h2.9v.6h-3.7z" fill-rule="evenodd"/>
<path d="M147.1 97h3.8v10h-3.8v-.6h3l.3-.2 .2-.3v-7.8l-.2-.4-.3-.1h-3z" fill-rule="evenodd"/>
</g>
<!-- layer: I1  BEAMS -->
<path d="M60.2 100.4h4.5v6h-4.5zM60.5 100.4h-.3M64.7 105.1l-4.5 .8M64.7 104.2l-4.5 .8M64.7 103.3l-4.5 .8M64.7 102.4l-4.5 .8M64.7 101.5l-4.5 .8M64.7 100.6l-4.5 .7M64.7 106l-1.9 .4" fill="none" stroke="#000" stroke-width=".25"/>
<!-- layer: D1  WALLS-(external) -->
<g fill="none" stroke="#000" stroke-width=".25">
<path d="M43.4 94.1v61M43.9 94.1v61M48.9 97h3.7v.6h-2.9l-.4 .1-.1 .4v7.8l.1 .3 .4 .2h2.9v.6h-3.7zM147.1 97.3v-.3h3.8v10h-3.8v-.6h3l.3-.2 .2-.3v-7.8l-.2-.4-.3-.1h-3M155.9 94.1v12.9M158.4 94.1v12.9M162.9 94.1v61M164.3 94.1h-12.9v61M151.4 107h11.5M154.1 107v48.1M154.1 108.5h4.5M156.5 108.5v46.6"/>
<path d="M156.5 112.2h2M157.3 112.2v42.9M157.6 112.2v42.9M158.5 108.5v46.6M158.6 107v48.1M159.5 107v48.1M197.4 107h-25v48.1M197.4 108.5h-23.5v46.6M38.9 155.1v-61h9.5v61"/>
</g>
<!-- layer: J1  ROOF-(cover) -->
<path d="M197.4 56.8l-45 29.5M197.4 54.1l-45.8 30M197.4 64l-43 28.1-3-8.8M147.1 97.3l-86.9 1.5v1.6l86.9-1.5v-1.3" fill="none" stroke="#000" stroke-width=".25"/>
<path d="M167.1 93.6v-.7a3.7 3.7 0 0 0-3.7 3.7h34M167.1 93.6h30.3M167.1 93.6a3 3 0 0 0-3 3M197.4 92.4h-34v.5h34" fill="none" stroke="#000" stroke-width=".25"/>
<!-- layer: D1  WALLS-(external) -->
<path d="M49.2 98.1h53.9M52.6 97h94.5M52.6 97.6h79.2M147.1 98.1h3.5M49.2 105.9h11M52.6 107h94.5M64.7 105.9h85.9" fill="none" stroke="#000" stroke-width=".3"/>
<!-- layer: K1  TEXT-(notes) -->
<path d="M49.2 104.6h3.5v1.8h-3.5z" fill-rule="evenodd" fill="#fff"/>
<path d="M33.7 94.1h3M33.7 107h3M49.2 104.6v1.8M49.2 106.4h3.5M49.2 104.6h3.5M49.2 104.6l3.5 1.8M52.7 104.6v1.8M52.7 104.6l-3.5 1.8" fill="none" stroke="#000" stroke-width=".25"/>
<path d="M165.7 74.8l3-1.9 1.2 1.9-2.9 1.9z" fill-rule="evenodd" fill="#fff"/>
<path d="M165.7 74.8l1.3 1.9M168.7 72.9l1.2 1.9M168.7 72.9l-3 1.9M168.7 72.9l-1.7 3.8M169.9 74.8l-2.9 1.9M169.9 74.8h-4.2" fill="none" stroke="#000" stroke-width=".25"/>
<path d="M148.8 102.9h1.8v3.5h-1.8z" fill-rule="evenodd" fill="#fff"/>
<path d="M148.8 106.4h1.8M148.8 102.9h1.8M148.8 102.9v3.5M148.8 102.9l1.8 3.5M150.6 102.9v3.5M150.6 102.9l-1.8 3.5" fill="none" stroke="#000" stroke-width=".25"/>
<path d="M52.7 103.4h7.5v1.2h-7.5z" fill-rule="evenodd" fill="#fff"/>
<path d="M52.7 103.4v1.2M52.7 104.6h7.5M52.7 103.4h7.5M52.7 103.4l7.5 1.2M60.2 103.4v1.2M60.2 103.4l-7.5 1.2" fill="none" stroke="#000" stroke-width=".25"/>
<path d="M131.8 102.9h1.8v3.5h-1.8z" fill-rule="evenodd" fill="#fff"/>
<path d="M131.8 106.4h1.8M131.8 102.9h1.8M131.8 102.9v3.5M131.8 102.9l1.8 3.5M133.6 102.9v3.5M133.6 102.9l-1.8 3.5" fill="none" stroke="#000" stroke-width=".25"/>
<path d="M114.3 102.9h1.8v3.5h-1.8z" fill-rule="evenodd" fill="#fff"/>
<path d="M114.3 106.4h1.8M114.3 102.9h1.8M114.3 102.9v3.5M114.3 102.9l1.8 3.5M116.1 102.9v3.5M116.1 102.9l-1.8 3.5" fill="none" stroke="#000" stroke-width=".25"/>
<path d="M96.9 102.9h1.7v3.5h-1.7z" fill-rule="evenodd" fill="#fff"/>
<path d="M96.9 106.4h1.7M96.9 102.9h1.7M96.9 102.9v3.5M96.9 102.9l1.7 3.5M98.6 102.9v3.5M98.6 102.9l-1.7 3.5" fill="none" stroke="#000" stroke-width=".25"/>
<path d="M79.4 102.9h1.7v3.5h-1.7z" fill-rule="evenodd" fill="#fff"/>
<path d="M79.4 106.4h1.7M79.4 102.9h1.7M79.4 102.9v3.5M79.4 102.9l1.7 3.5M81.1 102.9v3.5M81.1 102.9l-1.7 3.5" fill="none" stroke="#000" stroke-width=".25"/>
<path d="M60.2 100.4h2.2v6h-2.2z" fill-rule="evenodd" fill="#fff"/>
<path d="M60.2 106.4h2.2M60.2 100.4h2.2M60.2 100.4v6M60.2 100.4l2.2 6M62.4 100.4v6M62.4 100.4l-2.2 6" fill="none" stroke="#000" stroke-width=".25"/>
<path d="M62.4 100.4h2.3v6h-2.3z" fill-rule="evenodd" fill="#fff"/>
<path d="M62.4 106.4h2.3M62.4 100.4h2.3M62.4 100.4v6M62.4 100.4l2.3 6M64.7 100.4v6M64.7 100.4l-2.3 6" fill="none" stroke="#000" stroke-width=".25"/>
<path d="M151.4 86.9l46-30.1v7.2l-43.4 28.4h-2.6z" fill-rule="evenodd" fill="#fff"/>
<path d="M197.4 56.8l-46 30.1v5.5h2.6l43.4-28.4" fill="none" stroke="#000" stroke-width=".25"/>
<path d="M151.4 87.9h46v4.5h-46z" fill-rule="evenodd" fill="#fff"/>
<path d="M197.4 87.9h-46v4.5h46" fill="none" stroke="#000" stroke-width=".25"/>
<path d="M58.5 98.8l88.6-1.5v1.6l-88.5 1.5z" fill-rule="evenodd" fill="#fff"/>
<g fill="none" stroke="#000" stroke-width=".25">
<path d="M43.1 92h1l-.5 1.9zM43.6 86.2v5.8M52.7 97.6v7M57 98.7h1l-.5 1.9zM57.5 88.7v10M58.5 98.8l88.6-1.5v1.6l-88.5 1.5zM85.8 97.1h1l-.5 1.8zM86.3 89.1v8M104.2 98.1h1l-.5 1.8zM104.7 88.9v9.2M51 107l1.2 1.5-1 .4zM51.7 108.7l2.1 4.9"/>
<path d="M63.4 105.9l1.5 1.1-.8 .6zM64.5 107.3l6.9 8.8M64.7 102.9h84.1M100.8 108.7v5M100.8 106.9l.5 1.8h-1zM132.7 107.7v5.9M132.7 105.9l.5 1.8h-1z"/>
</g>
<path d="M197.4 54.1l-32.4 21.2M38.8 95.8l-.2-1.9h10.8v1.9M49.1 94.1v2.6h4.1v4.8M147.1 98.9l-88.5 1.5M52.9 100.6v2.5h7v-2.5l-.6 .4" fill="none" stroke="#000" stroke-width=".3"/>
<path d="M43.1 92h1l-.5 1.9zM85.8 97.1h1l-.5 1.8zM104.2 98.1h1l-.5 1.8zM51 107l1.2 1.5-1 .4zM57 98.7h1l-.5 1.9zM63.4 105.9l1.5 1.1-.8 .6zM100.8 106.9l.5 1.8h-1zM132.7 105.9l.5 1.8h-1z" fill="#000"/>
<path d="M48.4 94.1h.5v61h-.5z" fill-rule="evenodd" fill="#fff"/>
<path d="M48.4 155.1v-61h.5v61" fill="none" stroke="#000" stroke-width=".25"/>
<path d="M151.4 94.1h4.5v12.9h-4.5z" fill-rule="evenodd" fill="#fff"/>
<path d="M151.4 94.1h4.5v12.9h-4.5zM152 94.1l-.6 .6M152.7 94.1l-1.3 1.3M155.5 94.1l-4.1 4.2M155.9 98l-4.5 4.5M155.9 94.5l-4.5 4.5M155.9 97.3l-4.5 4.5M155.9 105.1l-1.9 1.9M155.9 101.5l-4.5 4.5M155.9 104.4l-2.6 2.6M155.9 100.8l-4.5 4.5" fill="none" stroke="#000" stroke-width=".25"/>
<path d="M158.4 94.1h4.5v12.9h-4.5z" fill-rule="evenodd" fill="#fff"/>
<path d="M158.4 94.1h4.5v12.9h-4.5zM159 94.1l-.6 .7M159.7 94.1l-1.3 1.4M162.6 94.1l-4.2 4.2M162.9 98.1l-4.5 4.5M162.9 94.5l-4.5 4.5M162.9 97.4l-4.5 4.5M162.9 105.1l-1.9 1.9M162.9 101.6l-4.5 4.5M162.9 104.4l-2.6 2.6M162.9 100.9l-4.5 4.5" fill="none" stroke="#000" stroke-width=".25"/>
<path d="M43.9 94.1h4.5v61h-4.5z" fill-rule="evenodd" fill="#fff"/>
<g fill="none" stroke="#000" stroke-width=".25">
<path d="M45.9 94.1l-2 2.1M46.6 94.1l-2.7 2.8M48.4 99.4l-4.5 4.5M48.4 95.9l-4.5 4.5M48.4 98.7l-4.5 4.5M48.4 95.2l-4.5 4.5M48.4 117.1l-4.5 4.5M48.4 113.6l-4.5 4.5M48.4 110l-4.5 4.5M48.4 106.5l-4.5 4.5M48.4 103l-4.5 4.5M48.4 119.9l-4.5 4.5"/>
<path d="M48.4 116.4l-4.5 4.5M48.4 112.9l-4.5 4.5M48.4 109.3l-4.5 4.5M48.4 105.8l-4.5 4.5M48.4 102.3l-4.5 4.5M48.4 138.3l-4.5 4.5M48.4 134.8l-4.5 4.5M48.4 131.3l-4.5 4.5M48.4 127.7l-4.5 4.5M48.4 124.2l-4.5 4.5M48.4 120.6l-4.5 4.5M48.4 137.6l-4.5 4.5"/>
<path d="M48.4 134.1l-4.5 4.5M48.4 130.5l-4.5 4.5M48.4 127l-4.5 4.5M48.4 123.5l-4.5 4.5M43.9 155.1v-61h4.5v61M48.4 152.5l-2.6 2.6M48.4 148.9l-4.5 4.5M48.4 145.4l-4.5 4.5M48.4 141.9l-4.5 4.5M48.4 151.8l-3.3 3.3M48.4 148.2l-4.5 4.5M48.4 144.7l-4.5 4.5"/>
<path d="M48.4 141.2l-4.5 4.5"/>
</g>
<path d="M162.9 94.1h.5v12.9h-1.3v-.5h.8z" fill-rule="evenodd" fill="#fff"/>
<path d="M162.9 94.1h.5v12.9h-1.3v-.5h.8z" fill="none" stroke="#000" stroke-width=".25"/>
<path d="M150.9 94.1h.5v12.4h.7v.5h-1.2z" fill-rule="evenodd" fill="#fff"/>
<path d="M150.9 94.1h.5v12.4h.7v.5h-1.2zM157.9 102.7h.5v3.8h3.7v.5h-4.2z" fill="none" stroke="#000" stroke-width=".25"/>
<path d="M157.9 102.7h.5v3.8h3.7v.5h-4.2z" fill-rule="evenodd" fill="#000"/>
<path d="M38.9 94.1h4.5v61h-4.5z" fill-rule="evenodd" fill="#fff"/>
<g fill="none" stroke="#000" stroke-width=".25">
<path d="M39.5 94.1l-.6 .7M42.4 94.1l-3.5 3.5M43.1 94.1l-4.2 4.2M43.4 97.4l-4.5 4.5M43.4 96.7l-4.5 4.5M43.4 118.6l-4.5 4.5M43.4 115l-4.5 4.5M43.4 111.5l-4.5 4.5M43.4 108l-4.5 4.5M43.4 104.4l-4.5 4.5M43.4 100.9l-4.5 4.5M43.4 117.9l-4.5 4.5"/>
<path d="M43.4 114.3l-4.5 4.5M43.4 110.8l-4.5 4.5M43.4 107.3l-4.5 4.5M43.4 103.7l-4.5 4.5M43.4 100.2l-4.5 4.5M151.9 106.5h4v-3.8h.5v4.3h-4.5zM43.4 139.8l-4.5 4.5M43.4 136.3l-4.5 4.5M43.4 132.7l-4.5 4.5M43.4 129.2l-4.5 4.5M43.4 125.6l-4.5 4.5M43.4 122.1l-4.5 4.5"/>
<path d="M43.4 139.1l-4.5 4.5M43.4 135.5l-4.5 4.5M43.4 132l-4.5 4.5M43.4 128.5l-4.5 4.5M43.4 124.9l-4.5 4.5M43.4 121.4l-4.5 4.5M38.9 155.1v-61h4.5v61M43.4 153.9l-1.2 1.2M43.4 150.4l-4.5 4.5M43.4 146.9l-4.5 4.5M43.4 143.3l-4.5 4.5M43.4 153.2l-1.9 1.9"/>
<path d="M43.4 149.7l-4.5 4.5M43.4 146.2l-4.5 4.5M43.4 142.6l-4.5 4.5"/>
</g>
<path d="M151.9 106.5h4v-3.8h.5v4.3h-4.5z" fill-rule="evenodd" fill="#000"/>
<g fill="none" stroke="#000" stroke-width=".25">
<path d="M52.6 106.4h94.5v.5h-94.5zM55 106.4l-.5 .5M57.5 106.4l-.5 .5M60.1 106.4l-.5 .5M62.6 106.4l-.5 .5M65.2 106.4l-.5 .5M67.7 106.4l-.5 .5M70.3 106.4l-.5 .5M72.8 106.4l-.5 .5M75.4 106.4l-.5 .5M77.9 106.4l-.5 .5M80.5 106.4l-.5 .5"/>
<path d="M83 106.4l-.5 .5M85.5 106.4l-.5 .5M88.1 106.4l-.5 .5M90.6 106.4l-.5 .5M93.2 106.4l-.5 .5M95.7 106.4l-.5 .5M98.3 106.4l-.5 .5M100.8 106.4l-.5 .5M103.4 106.4l-.5 .5M105.9 106.4l-.5 .5M108.5 106.4l-.5 .5M111 106.4l-.5 .5"/>
<path d="M113.5 106.4l-.5 .5M116.1 106.4l-.5 .5M118.6 106.4l-.5 .5M121.2 106.4l-.5 .5M123.7 106.4l-.5 .5M126.3 106.4l-.5 .5M128.8 106.4l-.5 .5M131.4 106.4l-.5 .5M133.9 106.4l-.5 .5M136.5 106.4l-.5 .5M139 106.4l-.5 .5M141.5 106.4l-.5 .5"/>
<path d="M144.1 106.4l-.5 .5M146.6 106.4l-.5 .5"/>
</g>
<!-- layer: K1  TEXT-(notes) -->
<path d="M151.4 92.4h4.5v1.7h-4.5z" fill-rule="evenodd" fill="#fff"/>
<path d="M151.4 92.4v1.7M151.4 94.1h4.5M151.4 92.4h4.5M151.4 92.4l4.5 1.7M155.9 92.4v1.7M155.9 92.4l-4.5 1.7" fill="none" stroke="#000" stroke-width=".25"/>
<path d="M142.5 99h2.2v4.5h-2.2z" fill-rule="evenodd" fill="#fff"/>
<path d="M142.5 99h2.2M142.5 99v4.5M142.5 99l2.2 4.5M144.7 99v4.5M144.7 99l-2.2 4.5M142.5 103.5h2.2" fill="none" stroke="#000" stroke-width=".25"/>
<path d="M103.9 99.6h2.2v4.5h-2.2z" fill-rule="evenodd" fill="#fff"/>
<path d="M103.9 99.6h2.2M103.9 99.6v4.5M103.9 99.6l2.2 4.5M106.1 99.6v4.5M106.1 99.6l-2.2 4.5M103.9 104.1h2.2" fill="none" stroke="#000" stroke-width=".25"/>
<path d="M106.1 99.6h2.3v4.5h-2.3z" fill-rule="evenodd" fill="#fff"/>
<path d="M106.1 99.6h2.3M106.1 99.6v4.5M106.1 99.6l2.3 4.5M108.4 99.6v4.5M108.4 99.6l-2.3 4.5M106.1 104.1h2.3" fill="none" stroke="#000" stroke-width=".25"/>
<path d="M144.7 99h2.3v4.5h-2.3z" fill-rule="evenodd" fill="#fff"/>
<path d="M144.7 99h2.3M144.7 99v4.5M144.7 99l2.3 4.5M147 99v4.5M147 99l-2.3 4.5M144.7 103.5h2.3" fill="none" stroke="#000" stroke-width=".25"/>
<path d="M210.6 20.9h67.2v21.8h-67.2zM32 173.9h60M194.3 263.6h72.1M103 366.3h60" fill="none" stroke="#000" stroke-width=".25"/>
<path d="M221.9 27.7h44.6" fill="none" stroke="#000" stroke-width=".53"/>
<g font-size="5.5">
<text x="221.9" y="27.3">Roof Cover Note:</text>
<text x="222.4" y="34">Anticon to entire</text>
<text x="211.6" y="40.6">roof as per energy report</text>
<text x="32" y="172.7">D1 PORCH DETAIL</text>
<text x="194.3" y="262.4">D2 L'DRY BOUNDARY DETAIL</text>
<text x="103" y="365.2">D3 STORE DETAIL</text>
</g>
<g font-size="4.1">
<text x="68.9" y="387.5">59 Bondi Street,</text>
<text x="68.9" y="392.4">Mt Hawthorn</text>
<text x="68.9" y="403.6">Ryan McSorley &amp;</text>
<text x="68.9" y="408.3">Jessica Duinmeyer</text>
<text x="272.1" y="411">19013</text>
</g>
<text font-size="3.6" x="263.9" y="381">Custom</text>
<g font-size="3.4">
<text x="32" y="177.3">1:20</text>
<text x="194.3" y="267">1:20</text>
<text x="103" y="369.8">1:20</text>
<text x="5.8" y="375.8">© copyright</text>
</g>
<g font-size="2.7">
<text x="112.5" y="293.3">200</text>
<text x="131.6" y="288.2">1,200</text>
<text x="68.9" y="383">PROPOSED RESIDENCE ADDRESS:</text>
<text x="158.8" y="380.8">SIGNATURES:</text>
<text x="205.3" y="380.7">AMENDMENTS:</text>
<text x="263.9" y="386.8">SHEET:6</text>
<text x="279.1" y="386.8">OF 14</text>
<text x="263.9" y="391.3">DRN:</text>
<text x="68.9" y="397.2">FOR:</text>
<text x="263.9" y="401.2">SCALE:</text>
<text x="263.9" y="396.2">DATE:</text>
<text x="267.1" y="406.2">CONTRACT NO:</text>
</g>
<g font-size="2.5">
<text x="173.9" y="76.1" transform="rotate(-34 173.9 76.1)">rafters at 900cts</text>
<text x="38.5" y="82.4">colorbond</text>
<text x="56.3" y="82.4">PGI box gutter</text>
<text x="39.6" y="85.4">capping</text>
<text x="53.3" y="85.4">w/- 25mm turn back</text>
<text x="56" y="88.4">at tilt plate end</text>
<text x="79.2" y="85.4">KlipLok roof at</text>
<text x="82.6" y="88.4">1° pitch</text>
<text x="99.9" y="85.4">purlins at 900cts</text>
<text x="100.9" y="88.4">to suit roof fall</text>
<text x="33.7" y="93.5">31c</text>
<text x="170.9" y="91">ceiling joists at 600cts</text>
<text x="166.2" y="99.1">plasterboard ceiling</text>
<text x="33.7" y="106.3">28c</text>
<text x="170.3" y="102.1">and cornice</text>
<text x="23.5" y="117.2">boundary wall</text>
<text x="24.6" y="114.2">2c facebrick</text>
<text x="49.3" y="115.6">200PFC perimeter</text>
<text x="50.4" y="118.6">beams masonry</text>
<text x="70.3" y="118.6">timber beams</text>
<text x="71.8" y="115.6">2 / 120x45</text>
<text x="89.4" y="118.6">w/- negative jointing</text>
<text x="93" y="115.6">vesilux ceiling</text>
<text x="126.8" y="115.6">ceiling joists</text>
<text x="128.3" y="118.6">at 450cts</text>
<text x="50" y="121.6">anchored to wall</text>
<text x="232.5" y="197.6">at 33°26' pitch</text>
<text x="232.6" y="194.7">colorbond roof</text>
<text x="209.8" y="203.4">flashing</text>
<text x="206.9" y="206.4">under gutter,</text>
<text x="207.8" y="209.3">over batten</text>
<text x="244.2" y="213.3" transform="rotate(-34 244.2 213.3)">rafters at 900cts</text>
<text x="220.3" y="220.4">32c</text>
<text x="208.4" y="224.4">gutter on wall</text>
<text x="241" y="222.2">ceiling joists at 600cts</text>
<text x="244.4" y="227.7">31c+PL</text>
<text x="239.6" y="230.7">plasterboard ceiling</text>
<text x="243.7" y="233.7">and cornice</text>
<text x="167.7" y="286.3">colorbond roof</text>
<text x="133.6" y="293.7">rendered</text>
<text x="167.6" y="289.3">at 33°26' pitch</text>
<text x="92.7" y="297.7">rafters</text>
<text x="109.1" y="297.5">box gutter</text>
<text x="126" y="299.3">35c</text>
<text x="133.3" y="296.7">brickwork</text>
<text x="91.4" y="300.7">at 900cts</text>
<text x="130.7" y="307.3">colorbond roof at</text>
<text x="135.5" y="310.3">7° pitch</text>
<text x="175" y="309.4" transform="rotate(-34 175 309.4)">rafters at 900cts</text>
<text x="174.8" y="316.2">ceiling joists at 600cts</text>
<text x="139.9" y="319.6" transform="rotate(-7 139.9 319.6)">rafters at 900cts</text>
<text x="159.3" y="321.2">31c</text>
<text x="185.6" y="323.8">plasterboard ceiling</text>
<text x="67.5" y="326.1">ceiling joists at 450cts</text>
<text x="98.9" y="326.7">29c</text>
<text x="138.6" y="326.1">ceiling joists at 600cts</text>
<text x="189.7" y="326.7">and cornice</text>
<text x="68.3" y="333.8">plasterboard ceiling</text>
<text x="124.8" y="334.2">120x45 timb beam</text>
<text x="130.4" y="330.1">plasterboard ceiling</text>
<text x="153.2" y="331.8">29c</text>
<text x="160.1" y="334">28c</text>
<text x="72.4" y="336.8">and cornice</text>
<text x="77.3" y="341.6">2 / 90x45 wall plates</text>
<text x="125.6" y="341.4">90x35 timmer on flat</text>
<text x="183.9" y="338.4">230w brickwork</text>
<text x="184" y="341.4">over t-bar lintel</text>
<text x="89.2" y="346">rendered</text>
<text x="132.1" y="345.4">box gutter</text>
<text x="152.4" y="345.3">brickwork</text>
<text x="152.7" y="342.3">rendered</text>
<text x="88.9" y="349">brickwork</text>
<text x="126.4" y="348.4">with 25mm turn back</text>
<text x="129.6" y="351.4">at tilt plate end</text>
<text x="158" y="388.3">OWNER:</text>
<text x="169.8" y="388.3">_____________________</text>
<text x="158" y="395.6">OWNER:</text>
<text x="169.8" y="395.6">_____________________</text>
<text x="158" y="402.6">BUILDER:_____________________</text>
<text x="158" y="409.7">DATE:</text>
<text x="169.8" y="409.7">_____________________</text>
</g>
<g font-size="2.1">
<text x="218.2" y="159.6">boundary wall flashing</text>
<text x="229.9" y="167.9" transform="rotate(-27 229.9 167.9)">250</text>
<text x="226.1" y="172.3" transform="rotate(-90 226.1 172.3)">60</text>
<text x="219" y="176.8" transform="rotate(46 219 176.8)">20</text>
<text x="220.5" y="175.7" transform="rotate(-90 220.5 175.7)">20</text>
<text x="222.2" y="174.5">120</text>
<text x="229.1" y="174.8" transform="rotate(-90 229.1 174.8)">50</text>
<text x="205.9" y="384.2">10/9/19</text>
<text x="205.9" y="386.7">12/9/19</text>
<text x="205.9" y="389.3">24/9/19</text>
<text x="216" y="384.2">Vince</text>
<text x="216" y="386.7">Vince</text>
<text x="216" y="389.3">Vince</text>
<text x="225.9" y="384.2">L'dry FFL dropped</text>
<text x="225.9" y="386.7">Landscaping</text>
<text x="225.9" y="389.3">Add screen wall &amp; setout lower roof pitch</text>
<text x="205.3" y="394.4">2/10/19</text>
<text x="205.9" y="391.8">26/9/19</text>
<text x="215.4" y="394.4">GM</text>
<text x="216" y="391.8">Viince</text>
<text x="225.3" y="394.4">retain amend</text>
<text x="225.9" y="391.8">Energy rqmts</text>
<text x="273.4" y="391.2">Vince</text>
<text x="205.3" y="396.9">28/10/19</text>
<text x="205.9" y="399.5">30/12/19</text>
<text x="215.4" y="396.9">GM</text>
<text x="216" y="399.5">CW</text>
<text x="225.3" y="396.9">porch, carport &amp; planter amend</text>
<text x="225.9" y="399.5">Variation 1,2,3</text>
<text x="273.4" y="396.3">8/08/19</text>
<text x="273.4" y="401">1:20</text>
<text x="205.3" y="402">16/1/20</text>
<text x="205.3" y="404.6">17/1/20</text>
<text x="205.3" y="407.1">24/1/20</text>
<text x="215.4" y="402">GM</text>
<text x="215.4" y="404.6">GM</text>
<text x="215.4" y="407.1">GM</text>
<text x="225.3" y="402">engineer amendments</text>
<text x="225.3" y="404.6">house setout</text>
<text x="225.3" y="407.1">PSVO 4</text>
<text x="205.3" y="412.3">19/6/20</text>
<text x="205.9" y="409.8">07/04/20</text>
<text x="215.4" y="412.3">Gm</text>
<text x="216" y="409.8">SS</text>
<text x="225.3" y="412.3">CVO 10</text>
<text x="225.9" y="409.8">CVO7&amp;8</text>
</g>
</svg>
